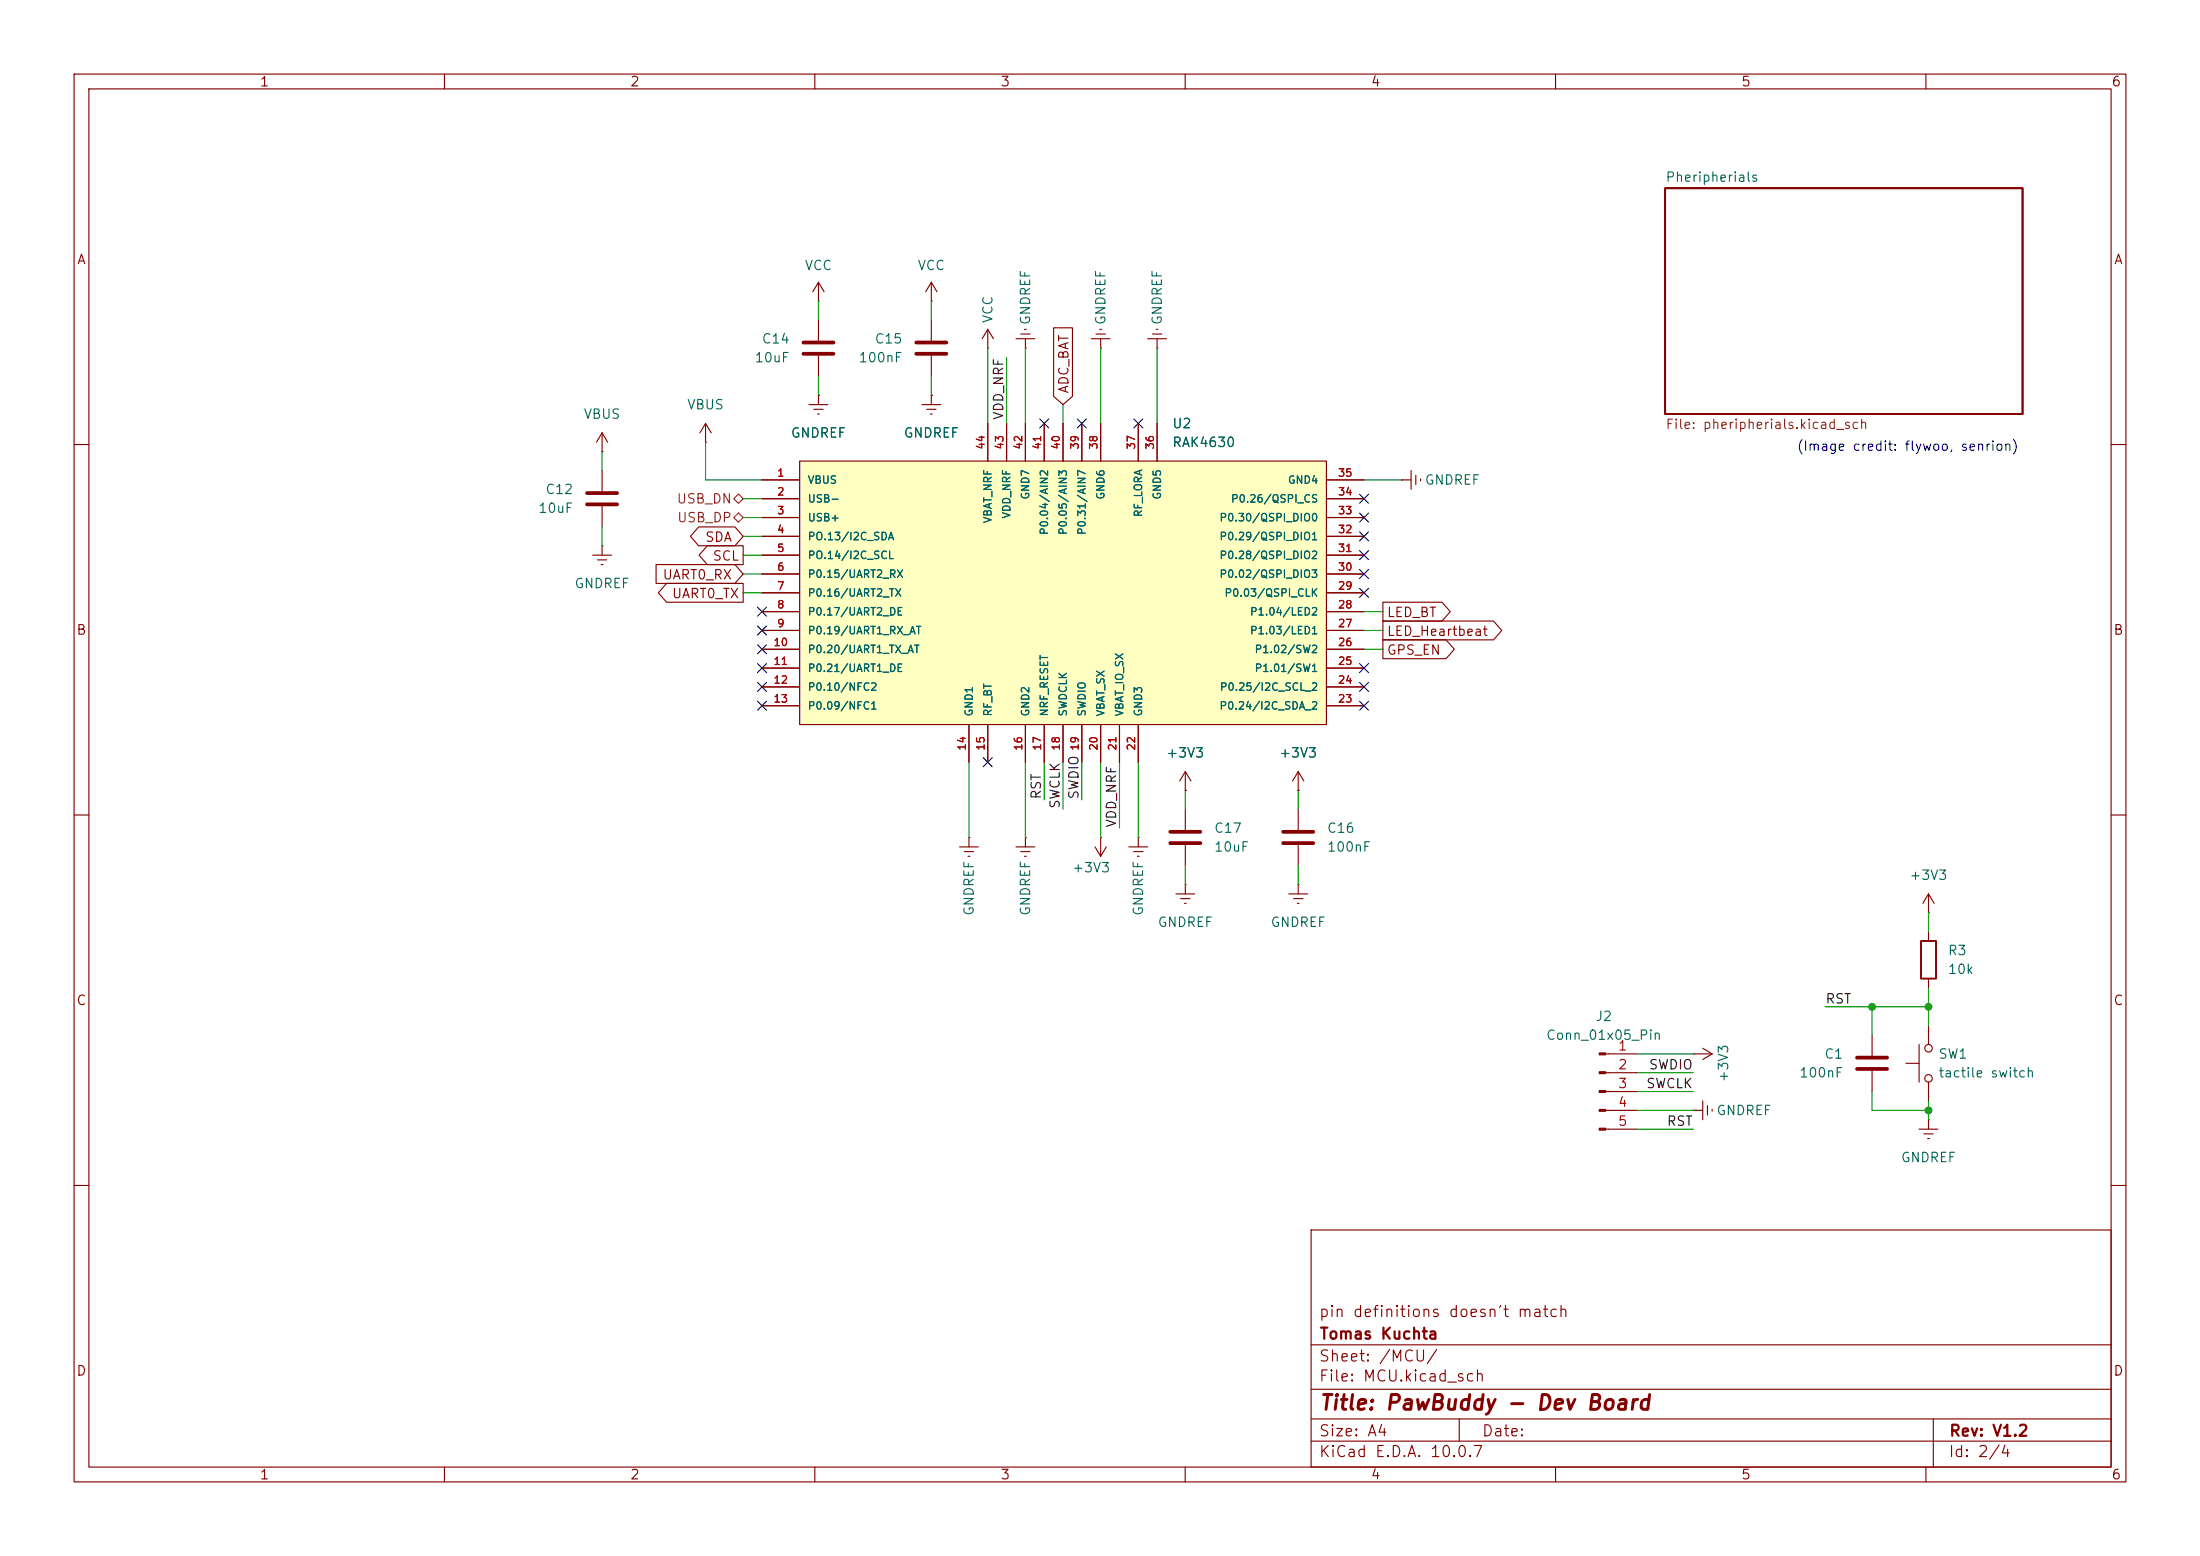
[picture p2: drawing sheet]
<svg xmlns="http://www.w3.org/2000/svg" width="297mm" height="210mm" viewBox="0 0 297 210" stroke-linecap="round" stroke-linejoin="round" font-family="sans-serif">
<g fill="none" stroke="#840000" stroke-width=".15">
<path d="M10 10h277v190h-277zM12 12h273v186h-273zM60 10v2M110 10v2M160 10v2M210 10v2M260 10v2M137.2 45.7h2.5M137.8 45.1h1.3M138.3 44.5h.3M138.4 47h.1M138.4 45.7v1.3"/>
<path d="M10 60h2M80 74.9h2.5M80.6 75.6h1.3M81.2 76.2h.2M81.3 73.7h.1M81.3 63.5v2.8M81.3 68.3v2.8M81.3 73.7v1.2M285 60h2M10 110h2M160 106.7h.1M160 119.4h.1"/>
<path d="M160 104.1v2.6M160 109.2v2.8M160 114v2.8M160 119.4v1.3M160 104.1l-.7 1.3M160 104.1l.8 1.3M285 110h2M158.7 120.7h2.6M159.4 121.3h1.3M159.9 121.9h.2M10 160h2M177 166h108v32h-108z"/>
<path d="M285 160h2M60 198v2M110 198v2M160 198v2M177 194.5h108M177 191.5h108M177 187.5h108M177 181.5h108M197 191.5v3M210 198v2M260 198v2M261 191.5v6.5"/>
</g>
<path d="M224.8 25.4h48.2v30.5h-48.2z" fill="none" stroke="#840000" stroke-width=".25"/>
<path d="M79.2 66.5h4.1M79.2 68.1h4.1M158 112.3h4.1M158 113.8h4.1" fill="none" stroke="#840000" stroke-width=".51"/>
<path d="M107.9 62.2h71.2v35.6h-71.2z" fill="#ffffc2"/>
<g fill="none" stroke="#840000" stroke-width=".15">
<path d="M110.5 38.1v2.5M110.5 38.1l-.8 1.3M110.5 38.1l.8 1.3M125.7 38.1v2.5M125.7 38.1l-.7 1.3M125.7 38.1l.8 1.3M81.3 58.4l-.8 1.3M81.3 58.4l.7 1.3M81.3 58.4v2.6M95.2 59.7h.1M95.2 57.2l-.7 1.2M95.2 57.2l.8 1.2"/>
<path d="M95.2 57.2v2.5M109.2 54.6h2.6M109.9 55.2h1.2M110.4 55.9h.2M110.5 53.3h.1M110.5 40.6h.1M110.5 43.2v2.8M110.5 48v2.8M110.5 53.3v1.3M124.5 54.6h2.5M125.1 55.2h1.3M125.6 55.9h.3"/>
<path d="M125.7 40.6h.1M125.7 53.3h.1M125.7 43.2v2.8M125.7 48v2.8M125.7 53.3v1.3M133.3 47h.1M133.3 44.5v2.5M133.3 57.2v5M133.3 44.5l-.7 1.2M133.3 44.5l.8 1.2M135.9 57.2v5M138.4 57.2v5"/>
<path d="M141 57.2v5M142.2 44.2h2.6v9.3l-1.3 1.1-1.3-1.1zM143.5 57.2v5M146 57.2v5M147.3 45.7h2.6M148 45.1h1.2M148.5 44.5h.2M148.6 47h.1M148.6 45.7v1.3M148.6 57.2v5M153.7 57.2v5M154.9 45.7h2.6"/>
<path d="M155.6 45.1h1.2M156.1 44.5h.2M156.2 47h.1M156.2 45.7v1.3M156.2 57.2v5M81.3 61h.1M88.6 76.2h10.6l1.1 1.3-1.1 1.2h-10.6zM90 78.7h10.3v2.6h-10.3l-1.1-1.3zM94.3 71.1h4.9l1.1 1.3-1.1 1.3h-4.9l-1.1-1.3zM95.5 73.7h4.8v2.5h-4.8l-1.1-1.3zM102.9 64.8h5M102.9 67.3h5"/>
<path d="M102.9 69.9h5M102.9 72.4h5M102.9 74.9h5M102.9 77.5h5M107.9 62.2h71.2v35.6h-71.2zM179.1 64.8h5M179.1 67.3h5M179.1 69.9h5M179.1 72.4h5M179.1 74.9h5M179.1 77.5h5M189.2 64.8h.1"/>
<path d="M189.2 64.8h1.3M190.5 63.5v2.5M191.1 64.1v1.3M191.8 64.6v.3M102.9 80h5M102.9 82.6h5M102.9 85.1h5M102.9 87.6h5M102.9 90.2h5M102.9 92.7h5M102.9 95.3h5M130.8 97.8v5.1"/>
<path d="M133.3 97.8v5.1M138.4 97.8v5.1M141 97.8v5.1M143.5 97.8v5.1M146 97.8v5.1M148.6 97.8v5.1M151.1 97.8v5.1M153.7 97.8v5.1M179.1 80h5M179.1 82.6h5M179.1 85.1h5M179.1 87.6h5"/>
<path d="M179.1 90.2h5M179.1 92.7h5M179.1 95.3h5M186.7 81.3h8l1.1 1.3-1.1 1.2h-8zM186.7 83.8h14.9l1.1 1.3-1.1 1.3h-14.9zM186.7 86.4h8.5l1.1 1.2-1.1 1.3h-8.5zM129.5 114.3h2.6M130.2 114.9h1.2M130.7 115.6h.2M130.8 113h.1M130.8 113v1.3M137.2 114.3h2.5"/>
<path d="M137.8 114.9h1.3M138.3 115.6h.3M138.4 113h.1M138.4 113v1.3M147.8 114.3l.8 1.3M148.6 113h.1M148.6 113v2.6M149.4 114.3l-.8 1.3M152.4 114.3h2.5M153 114.9h1.3M153.5 115.6h.3M153.7 113h.1"/>
<path d="M153.7 113v1.3M160 106.7h.1M175.3 106.7h.1M175.3 119.4h.1M175.3 104.1v2.6M175.3 109.2v2.8M175.3 114v2.8M175.3 119.4v1.3M175.3 104.1l-.8 1.3M175.3 104.1l.7 1.3M174 120.7h2.5M174.6 121.3h1.3"/>
<path d="M175.1 121.9h.3M252.7 139.7v2.8M260.3 123.2h.1M260.3 120.7v2.5M260.3 125.7v1.3M260.3 132.1v1.3M260.3 138.4v2.6M260.3 120.7l-.7 1.2M260.3 120.7l.8 1.2M216.8 142.2h4.2M216.8 144.8h4.2M216.8 147.3h4.2"/>
<path d="M216.8 149.9h4.2M216.8 152.4h4.2M228.6 142.2h.1M228.6 149.9h.1M228.6 142.2h2.5M228.6 149.9h1.3M229.9 141.5l1.2 .7M229.9 148.6v2.5M230.5 149.2v1.3M231.1 142.2l-1.2 .8M231.1 149.7v.3M252.7 144.5v2.8"/>
<path d="M257.3 143.5h1.8M259.1 152.4h2.5M259.1 141v5.1M259.7 153h1.3M260.2 153.7h.3M260.3 151.1h.1M260.3 146.1v2.5M260.3 151.1v1.3"/>
<circle cx="260.3" cy="145.5" r=".51"/>
<circle cx="260.3" cy="141.5" r=".51"/>
</g>
<path d="M108.5 46.2h4M108.5 47.8h4M123.7 46.2h4.1M123.7 47.8h4.1M173.2 112.3h4.1M173.2 113.8h4.1M250.7 142.7h4.1M250.7 144.3h4.1" fill="none" stroke="#840000" stroke-width=".51"/>
<g fill="#840000" stroke="#840000" stroke-width=".15">
<path d="M215.9 142.1h.9v.3h-.9z"/>
<path d="M215.9 144.7h.9v.2h-.9z"/>
<path d="M215.9 147.2h.9v.2h-.9z"/>
<path d="M215.9 149.7h.9v.3h-.9z"/>
<path d="M215.9 152.3h.9v.2h-.9z"/>
</g>
<path d="M259.3 127h2.1v5.1h-2.1z" fill="none" stroke="#840000" stroke-width=".25"/>
<path d="M99.1 69.9l.6-.7 .6 .7-.6 .6zM99.1 67.3l.6-.6 .6 .6-.6 .6z" fill="none" stroke="#725600" stroke-width=".15"/>
<g fill="none" stroke="#009600" stroke-width=".15">
<path d="M95.2 59.7v5.1h7.7M110.5 40.6v2.6M110.5 50.8v2.5M125.7 40.6v2.6M125.7 50.8v2.5M133.3 47v10.2M135.9 48.3v8.9M138.4 47v10.2M143.5 54.6v2.6M148.6 47v10.2M156.2 47v10.2M81.3 61v2.5"/>
<path d="M81.3 71.1v2.6M100.3 69.9h2.6M100.3 74.9h2.6M100.3 72.4h2.6M100.3 67.3h2.6M100.3 77.5h2.6M184.1 64.8h5.1M100.3 80h2.6M184.1 82.6h2.6M184.1 87.6h2.6M184.1 85.1h2.6M130.8 102.9v10.1"/>
<path d="M138.4 102.9v10.1M141 102.9v5.1M143.5 102.9v6.3M146 102.9v5.1M148.6 102.9v10.1M151.1 102.9v8.9M153.7 102.9v10.1M160 106.7v2.5M160 116.8v2.6M175.3 106.7v2.5M175.3 116.8v2.6M246.4 135.9h13.9"/>
<path d="M252.7 135.9v3.8M260.3 123.2v2.5M260.3 133.4v5M221 149.9h7.6M221 152.4h7.6M221 142.2h7.6M221 144.8h7.6M221 147.3h7.6M252.7 147.3v2.6h7.6M260.3 148.6v2.5"/>
</g>
<g fill="none" stroke="#000084" stroke-width=".15">
<path d="M140.4 56.5l1.2 1.3M141.6 56.5l-1.2 1.3M145.4 56.5l1.3 1.3M146.7 56.5l-1.3 1.3M153.1 56.5l1.2 1.3M154.3 56.5l-1.2 1.3M183.5 74.3l1.3 1.2M183.5 71.8l1.3 1.2M183.5 66.7l1.3 1.2M183.5 69.2l1.3 1.3M183.5 79.4l1.3 1.2M183.5 76.9l1.3 1.2"/>
<path d="M184.8 74.3l-1.3 1.2M184.8 71.8l-1.3 1.2M184.8 66.7l-1.3 1.2M184.8 69.2l-1.3 1.3M184.8 79.4l-1.3 1.2M184.8 76.9l-1.3 1.2M102.3 84.5l1.2 1.2M102.3 94.6l1.2 1.3M102.3 87l1.2 1.2M102.3 92.1l1.2 1.2M102.3 89.6l1.2 1.2M102.3 81.9l1.2 1.3"/>
<path d="M103.5 94.6l-1.2 1.3M103.5 84.5l-1.2 1.2M103.5 87l-1.2 1.2M103.5 92.1l-1.2 1.2M103.5 89.6l-1.2 1.2M103.5 81.9l-1.2 1.3M183.5 92.1l1.3 1.2M183.5 89.6l1.3 1.2M183.5 94.6l1.3 1.3M184.8 92.1l-1.3 1.2M184.8 89.6l-1.3 1.2M184.8 94.6l-1.3 1.3"/>
<path d="M132.7 102.3l1.3 1.2M134 102.3l-1.3 1.2"/>
</g>
<g fill="#009600" stroke="#009600" stroke-width=".14">
<circle cx="260.3" cy="135.9" r=".46"/>
<circle cx="252.7" cy="135.9" r=".46"/>
<circle cx="260.3" cy="149.9" r=".46"/>
</g>
<text font-size="2" fill="#840000" x="178" y="190.8">Title: PawBuddy - Dev Board</text>
<g font-size="1.5" fill="#840000">
<text x="178" y="178.1">pin definitions doesn't match</text>
<text x="178" y="184.1">Sheet: /MCU/</text>
<text x="178" y="181.1">Tomas Kuchta</text>
<text x="178" y="186.8">File: MCU.kicad_sch</text>
<text x="178" y="197">KiCad E.D.A. 10.0.7</text>
<text x="178" y="194.2">Size: A4</text>
<text x="200" y="194.2">Date:</text>
<text x="263" y="197">Id: 2/4</text>
<text x="263" y="194.2">Rev: V1.2</text>
</g>
<g font-size="1.3" fill="#840000">
<text x="35" y="12">1</text>
<text x="85" y="12">2</text>
<text x="135" y="12">3</text>
<text x="185" y="12">4</text>
<text x="235" y="12">5</text>
<text x="285" y="12">6</text>
<text x="10.3" y="36">A</text>
<text x="285.3" y="36">A</text>
<text x="144.6" y="53.2" transform="rotate(-90 144.6 53.2)">ADC_BAT</text>
<text x="95.1" y="73.4">SDA</text>
<text x="96.1" y="76">SCL</text>
<text x="89.4" y="78.5">UART0_RX</text>
<text x="90.6" y="81.1">UART0_TX</text>
<text x="187.1" y="83.6">LED_BT</text>
<text x="10.2" y="86">B</text>
<text x="187.1" y="86.1">LED_Heartbeat</text>
<text x="187.1" y="88.7">GPS_EN</text>
<text x="285.2" y="86">B</text>
<text x="10.2" y="136">C</text>
<text x="285.2" y="136">C</text>
<text x="10.2" y="186">D</text>
<text x="285.2" y="186">D</text>
<text x="35" y="200">1</text>
<text x="85" y="200">2</text>
<text x="135" y="200">3</text>
<text x="185" y="200">4</text>
<text x="235" y="200">5</text>
<text x="285" y="200">6</text>
</g>
<g font-size="1.3" fill="#006464">
<text x="224.8" y="24.9">Pheripherials</text>
<text x="108.5" y="36.8">VCC</text>
<text x="123.8" y="36.8">VCC</text>
<text x="102.8" y="46.7">C14</text>
<text x="118" y="46.7">C15</text>
<text x="134.3" y="43.7" transform="rotate(-90 134.3 43.7)">VCC</text>
<text x="139.4" y="44" transform="rotate(-90 139.4 44)">GNDREF</text>
<text x="149.6" y="44" transform="rotate(-90 149.6 44)">GNDREF</text>
<text x="157.2" y="44" transform="rotate(-90 157.2 44)">GNDREF</text>
<text x="101.8" y="49.2">10uF</text>
<text x="115.8" y="49.2">100nF</text>
<text x="78.7" y="56.8">VBUS</text>
<text x="92.7" y="55.6">VBUS</text>
<text x="106.7" y="59.4">GNDREF</text>
<text x="121.9" y="59.4">GNDREF</text>
<text x="158.2" y="58.1">U2</text>
<text x="158.2" y="60.7">RAK4630</text>
<text x="192.3" y="65.7">GNDREF</text>
<text x="72.6" y="69.5">10uF</text>
<text x="73.5" y="67">C12</text>
<text x="77.5" y="79.7">GNDREF</text>
<text x="157.4" y="102.6">+3V3</text>
<text x="172.6" y="102.6">+3V3</text>
<text x="163.8" y="112.7">C17</text>
<text x="179.1" y="112.7">C16</text>
<text x="144.7" y="118.1">+3V3</text>
<text x="163.8" y="115.3">10uF</text>
<text x="179.1" y="115.3">100nF</text>
<text x="257.7" y="119.1">+3V3</text>
<text x="131.8" y="123.7" transform="rotate(-90 131.8 123.7)">GNDREF</text>
<text x="139.4" y="123.7" transform="rotate(-90 139.4 123.7)">GNDREF</text>
<text x="154.6" y="123.7" transform="rotate(-90 154.6 123.7)">GNDREF</text>
<text x="156.2" y="125.4">GNDREF</text>
<text x="171.4" y="125.4">GNDREF</text>
<text x="262.9" y="129.2">R3</text>
<text x="262.9" y="131.8">10k</text>
<text x="208.6" y="140.7">Conn_01x05_Pin</text>
<text x="215.3" y="138.1">J2</text>
<text x="246.2" y="143.2">C1</text>
<text x="261.6" y="143.2">SW1</text>
<text x="233.6" y="146.2" transform="rotate(-90 233.6 146.2)">+3V3</text>
<text x="242.8" y="145.7">100nF</text>
<text x="261.6" y="145.7">tactile switch</text>
<text x="231.6" y="150.8">GNDREF</text>
<text x="256.5" y="157.2">GNDREF</text>
</g>
<g font-size="1.3" fill="#0f0f0f">
<text x="135.8" y="56.8" transform="rotate(-90 135.8 56.8)">VDD_NRF</text>
<text x="140.8" y="108" transform="rotate(-90 140.8 108)">RST</text>
<text x="145.9" y="108" transform="rotate(-90 145.9 108)">SWDIO</text>
<text x="143.4" y="109.2" transform="rotate(-90 143.4 109.2)">SWCLK</text>
<text x="151" y="111.8" transform="rotate(-90 151 111.8)">VDD_NRF</text>
<text x="246.4" y="135.8">RST</text>
<text x="222.1" y="147.2">SWCLK</text>
<text x="222.5" y="144.7">SWDIO</text>
<text x="224.9" y="152.3">RST</text>
</g>
<g font-size="1.3" fill="#725600">
<text x="224.8" y="58.2">File: pheripherials.kicad_sch</text>
<text x="91.3" y="68.3">USB_DN</text>
<text x="91.3" y="70.8">USB_DP</text>
</g>
<text font-size="1.3" fill="#0000c2" x="242.5" y="61.2">(Image credit: flywoo, senrion)</text>
<g font-size="1.3" fill="#a90000">
<text x="218.3" y="142.1">1</text>
<text x="218.3" y="144.6">2</text>
<text x="218.3" y="147.2">3</text>
<text x="218.3" y="149.7">4</text>
<text x="218.3" y="152.3">5</text>
</g>
<g font-size="1" fill="#a90000">
<text x="104.8" y="64.6">1</text>
<text x="133.2" y="60.8" transform="rotate(-90 133.2 60.8)">44</text>
<text x="135.7" y="60.8" transform="rotate(-90 135.7 60.8)">43</text>
<text x="138.2" y="60.8" transform="rotate(-90 138.2 60.8)">42</text>
<text x="140.8" y="60.8" transform="rotate(-90 140.8 60.8)">41</text>
<text x="143.3" y="60.8" transform="rotate(-90 143.3 60.8)">40</text>
<text x="145.9" y="60.8" transform="rotate(-90 145.9 60.8)">39</text>
<text x="148.4" y="60.8" transform="rotate(-90 148.4 60.8)">38</text>
<text x="153.5" y="60.8" transform="rotate(-90 153.5 60.8)">37</text>
<text x="156" y="60.8" transform="rotate(-90 156 60.8)">36</text>
<text x="180.5" y="64.6">35</text>
<text x="104.8" y="67.1">2</text>
<text x="104.8" y="69.7">3</text>
<text x="180.5" y="69.7">33</text>
<text x="180.5" y="67.1">34</text>
<text x="104.8" y="72.2">4</text>
<text x="104.8" y="74.7">5</text>
<text x="104.8" y="77.3">6</text>
<text x="180.5" y="77.3">30</text>
<text x="180.5" y="74.7">31</text>
<text x="180.5" y="72.2">32</text>
<text x="104.8" y="79.8">7</text>
<text x="104.8" y="82.4">8</text>
<text x="180.5" y="82.4">28</text>
<text x="180.5" y="79.8">29</text>
<text x="104.3" y="87.4">10</text>
<text x="104.3" y="90">11</text>
<text x="104.8" y="84.9">9</text>
<text x="180.5" y="90">25</text>
<text x="180.5" y="87.4">26</text>
<text x="180.5" y="84.9">27</text>
<text x="104.3" y="92.5">12</text>
<text x="104.3" y="95.1">13</text>
<text x="180.5" y="95.1">23</text>
<text x="180.5" y="92.5">24</text>
<text x="130.6" y="101.4" transform="rotate(-90 130.6 101.4)">14</text>
<text x="133.2" y="101.4" transform="rotate(-90 133.2 101.4)">15</text>
<text x="138.2" y="101.4" transform="rotate(-90 138.2 101.4)">16</text>
<text x="140.8" y="101.4" transform="rotate(-90 140.8 101.4)">17</text>
<text x="143.3" y="101.4" transform="rotate(-90 143.3 101.4)">18</text>
<text x="145.9" y="101.4" transform="rotate(-90 145.9 101.4)">19</text>
<text x="148.4" y="101.4" transform="rotate(-90 148.4 101.4)">20</text>
<text x="150.9" y="101.4" transform="rotate(-90 150.9 101.4)">21</text>
<text x="153.5" y="101.4" transform="rotate(-90 153.5 101.4)">22</text>
</g>
<g font-size="1" fill="#006464">
<text x="109" y="65.5">VBUS</text>
<text x="173.8" y="65.5">GND4</text>
<text x="109" y="68.1">USB-</text>
<text x="109" y="70.6">USB+</text>
<text x="134.1" y="70.7" transform="rotate(-90 134.1 70.7)">VBAT_NRF</text>
<text x="136.7" y="70.1" transform="rotate(-90 136.7 70.1)">VDD_NRF</text>
<text x="139.2" y="67.5" transform="rotate(-90 139.2 67.5)">GND7</text>
<text x="149.4" y="67.5" transform="rotate(-90 149.4 67.5)">GND6</text>
<text x="154.4" y="69.9" transform="rotate(-90 154.4 69.9)">RF_LORA</text>
<text x="157" y="67.5" transform="rotate(-90 157 67.5)">GND5</text>
<text x="164.5" y="70.6">P0.30/QSPI_DIO0</text>
<text x="166.1" y="68.1">P0.26/QSPI_CS</text>
<text x="109" y="73.2">PO.13/I2C_SDA</text>
<text x="109" y="75.7">PO.14/I2C_SCL</text>
<text x="141.7" y="72.3" transform="rotate(-90 141.7 72.3)">P0.04/AIN2</text>
<text x="144.3" y="72.3" transform="rotate(-90 144.3 72.3)">P0.05/AIN3</text>
<text x="146.8" y="72.3" transform="rotate(-90 146.8 72.3)">P0.31/AIN7</text>
<text x="164.5" y="75.7">P0.28/QSPI_DIO2</text>
<text x="164.5" y="73.2">P0.29/QSPI_DIO1</text>
<text x="109" y="78.2">P0.15/UART2_RX</text>
<text x="109" y="80.8">P0.16/UART2_TX</text>
<text x="109" y="83.3">P0.17/UART2_DE</text>
<text x="164.5" y="78.2">P0.02/QSPI_DIO3</text>
<text x="165.2" y="80.8">P0.03/QSPI_CLK</text>
<text x="168.7" y="83.3">P1.04/LED2</text>
<text x="109" y="85.9">P0.19/UART1_RX_AT</text>
<text x="109" y="88.4">P0.20/UART1_TX_AT</text>
<text x="168.7" y="85.9">P1.03/LED1</text>
<text x="169.3" y="88.4">P1.02/SW2</text>
<text x="109" y="90.9">P0.21/UART1_DE</text>
<text x="109" y="93.5">P0.10/NFC2</text>
<text x="164.6" y="93.5">P0.25/I2C_SCL_2</text>
<text x="169.3" y="90.9">P1.01/SW1</text>
<text x="109" y="96">P0.09/NFC1</text>
<text x="131.6" y="96.8" transform="rotate(-90 131.6 96.8)">GND1</text>
<text x="134.1" y="96.8" transform="rotate(-90 134.1 96.8)">RF_BT</text>
<text x="139.2" y="96.8" transform="rotate(-90 139.2 96.8)">GND2</text>
<text x="141.7" y="96.8" transform="rotate(-90 141.7 96.8)">NRF_RESET</text>
<text x="144.3" y="96.8" transform="rotate(-90 144.3 96.8)">SWDCLK</text>
<text x="146.8" y="96.8" transform="rotate(-90 146.8 96.8)">SWDIO</text>
<text x="149.4" y="96.8" transform="rotate(-90 149.4 96.8)">VBAT_SX</text>
<text x="151.9" y="96.8" transform="rotate(-90 151.9 96.8)">VBAT_IO_SX</text>
<text x="154.4" y="96.8" transform="rotate(-90 154.4 96.8)">GND3</text>
<text x="164.5" y="96">P0.24/I2C_SDA_2</text>
</g>
</svg>
